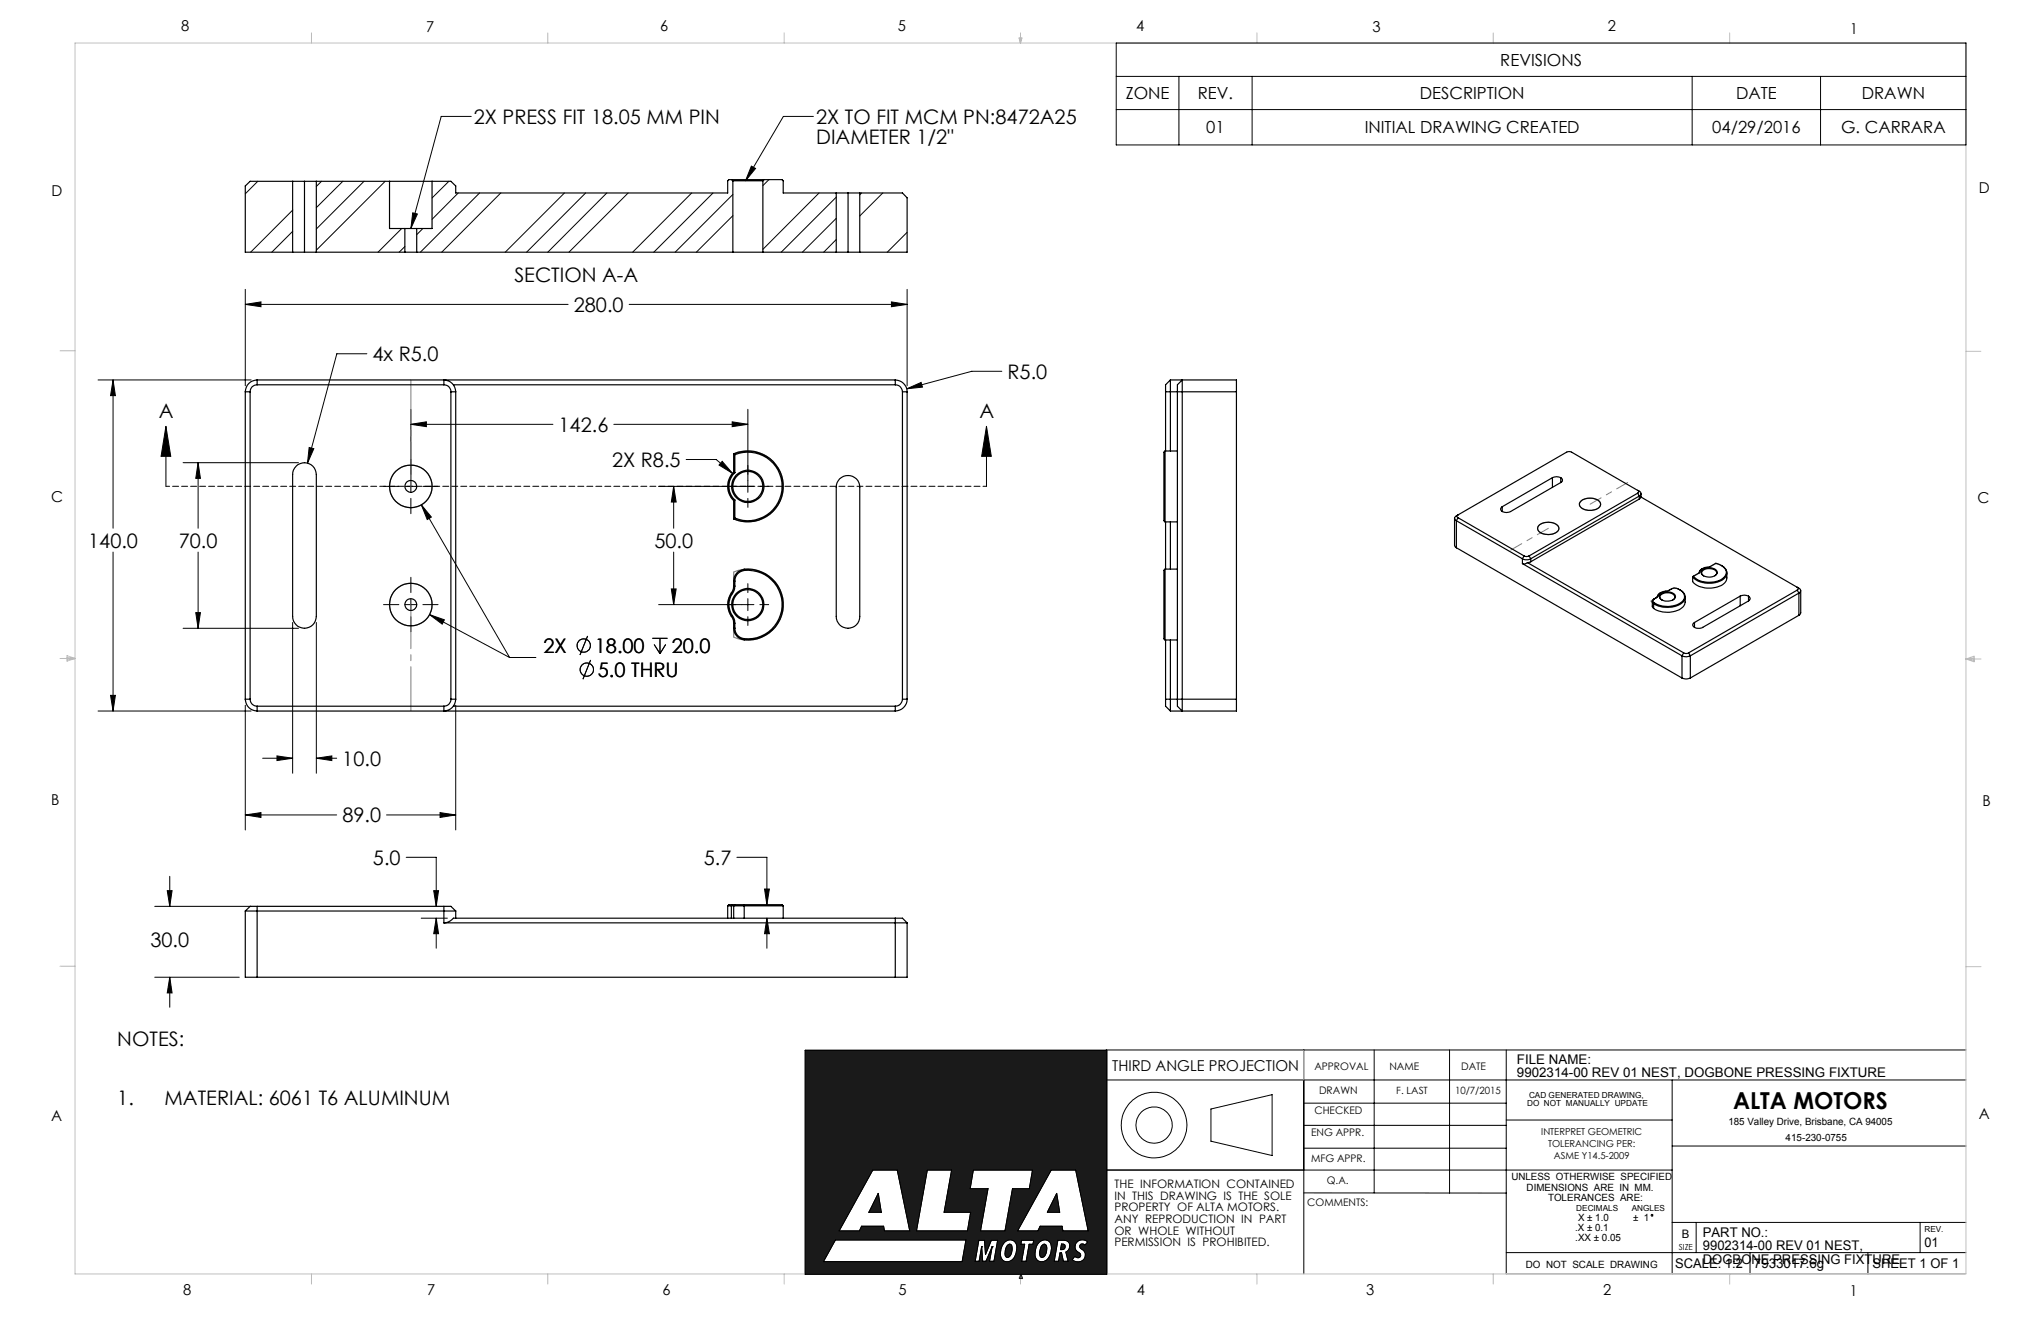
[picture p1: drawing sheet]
<svg xmlns="http://www.w3.org/2000/svg" width="432mm" height="279mm" viewBox="0 0 432 279" stroke-linecap="round" stroke-linejoin="round" font-family="sans-serif">
<g fill="none" stroke="#000" stroke-width=".21">
<path d="M170.4 222.1h63.7v47.4h-63.7zM234 228.4h181.9M256.2 234.6l12.9-3.1v12.9l-12.9-3zM275.8 238h42.9M275.8 233.3h42.9M275.8 222.1v47.3M290.7 222.1v30.2M306.7 222.1v30.2M318.7 222.1v47.4M318.7 236.9h35.1M353.8 228.4v41.1M415.9 222.1h-181.9v47.4"/>
<path d="M184.6 247.5h5.2l2.7 12.8h-5.4l-.2-.9h-4.6l-.5 .9h-4.3zM185.8 252.4l.6 4h-2.6zM196.2 247.5h5.1l-1.6 8.9h5.7l-.7 3.9h-10.8zM205.9 247.5h12.5l-.6 3.9h-3.6l-1.6 8.9h-5.2l1.6-8.9h-3.8zM222.4 247.5h5.2l2.6 12.8h-5.3l-.2-.9h-4.6l-.5 .9h-4.3zM223.6 252.4l.6 4h-2.6zM234 247.5h119.8M275.8 252.3h42.9M275.8 242.9h42.9M353.8 258.6h62.1M353.8 242.4h62.1M358.8 258.6v6.3"/>
<path d="M406.2 258.6v6.3M176.7 262.3h27.7l-.8 4.5h-29.4zM207.7 263.7h.1M207.7 263.7l-.5 3.1h-.9l.8-4.5h1.2l.2 3 1.2-3h1.4l-.8 4.5h-1l.6-3.1M207.7 263.7l.2 3.1h.7l1.3-3.1M209.9 263.7h.1M212.5 262.7a1.5 1.5 0 0 1 1.8-.3 1.5 1.5 0 0 1 .8 1.7 2.51 2.51 0 0 1-2.1 2.8 1.51 1.51 0 0 1-1.4-1.8 3.6 3.6 0 0 1 .9-2.4zM213.2 263.3l.4-.2a.84 .84 0 0 1 .5 1.2l-.2 1a.79 .79 0 0 1-1 .6 2.06 2.06 0 0 1 .3-2.6zM216.1 262.3h2.6l-.2 .9h-.8l-.6 3.6h-1l.7-3.6h-.8zM219.9 262.7a1.5 1.5 0 0 1 1.8-.3 1.5 1.5 0 0 1 .8 1.7 2.58 2.58 0 0 1-2.2 2.8 1.46 1.46 0 0 1-1.3-1.8 3.2 3.2 0 0 1 .9-2.4zM220.5 263.3l.4-.2a.84 .84 0 0 1 .5 1.2l-.2 1a.73 .73 0 0 1-1 .6 2.06 2.06 0 0 1 .3-2.6zM223.8 262.3a2.71 2.71 0 0 1 2.2 .3 1.46 1.46 0 0 1-.5 2.2l.5 2h-1l-.4-1.8h-.3l-.4 1.8h-.9z"/>
<path d="M224.6 263.1h.3a.64 .64 0 0 1 .4 .9 .64 .64 0 0 1-.9 .3zM228 262.5a1.68 1.68 0 0 1 2.1 .2l-.5 .6-.5-.2h-.4l-.2 .3a1.81 1.81 0 0 0 .9 1.3 1.56 1.56 0 0 1-.5 2 1.56 1.56 0 0 1-2.1-.3l.6-.7a.63 .63 0 0 0 .8 .3 .63 .63 0 0 0 .3-.9 1.48 1.48 0 0 1-1.1-1.1 1.48 1.48 0 0 1 .6-1.5zM318.7 264.9h97.2M370.2 264.9v4.6M395.2 264.9v4.6"/>
<circle cx="244.1" cy="238" r="3.8"/>
<circle cx="244.2" cy="238" r="6.9"/>
</g>
<path d="M234.1 222.1v47.4" fill="none" stroke="#191924" stroke-width=".25"/>
<g fill="none" stroke="#c0c0c0" stroke-width=".21">
<path d="M15.9 9.1h400v260.4h-400zM65.9 6.9v2.2M115.9 6.9v2.2M165.9 6.9v2.2M215.6 8h.6l-.3 1.1zM215.7 8l.2 1.1M215.9 6.9v2.2M216 8l-.1 1.1M265.9 6.9v2.2M315.9 6.9v2.2M365.9 6.9v2.2M12.7 74.2h3.2"/>
<path d="M415.9 74.3h3.2M12.7 139.3h3.2M14.2 139.1l1.7 .2M14.2 138.7l1.7 .6-1.7 .5zM15.9 139.3l-1.7 .3M415.9 139.4h3.2M415.9 139.4l1.8-.6v1.2zM415.9 139.4l1.8 .3M417.7 139.2l-1.8 .2M12.7 204.4h3.2M415.9 204.5h3.2M275.8 222.1v6.3"/>
<path d="M65.9 269.5v2.1M115.9 269.5v2.1M165.9 269.5v2.1M215.9 269.5v2.1M215.9 269.5l.3 .8h-.6zM265.9 269.5v2.1M315.9 269.5v2.1M365.9 269.5v2.1"/>
</g>
<path d="M216 269.5l.3 .9h-.6z" fill="none" stroke="#00f" stroke-width=".25"/>
<path d="M224.6 263.1l-.2 1.2h.5l.5-.4v-.5l-.3-.2zM185.8 252.4l-2 4h2.6zM213.3 263.3l-.4 .5-.3 1.2 .1 .7 .3 .3h.3l.4-.4 .4-1.3-.1-1-.3-.2zM223.6 252.4l-2 4h2.6zM219.9 262.7l.8-.4h.8l.6 .3 .3 .9v1l-.3 1.2-.6 .8-.8 .4-1.1-.2-.4-.4-.2-.5 .1-1.8zM212.4 262.8l.7-.5 .8-.1 .7 .3 .5 .7v1.2l-.4 1.4-.6 .8-.7 .3h-.7l-.4-.2-.5-.5-.1-.5 .1-1.6zM222.4 247.5h5.2l2.6 12.9h-5.3l-.2-1h-4.6l-.5 1h-4.3zM227.8 262.8a1.63 1.63 0 0 1 2.3-.1l-.5 .6-.4-.2-.7 .2-.1 .5 .4 .4a1.49 1.49 0 0 1 .6 2.1 1.49 1.49 0 0 1-2.2 .4l-.4-.3 .7-.6a.64 .64 0 0 0 1.1 0 .64 .64 0 0 0-.6-1 1.3 1.3 0 0 1-.2-2zM223.8 262.3h1.4l.6 .2a1.38 1.38 0 0 1-.3 2.3l.5 2h-1l-.4-1.8h-.3l-.4 1.8h-.9zM216.1 262.3h2.6l-.2 .9h-.8l-.6 3.6h-1l.7-3.6h-.8zM207.1 262.3h1.2l.2 3 1.2-3h1.4l-.8 4.5h-1l.6-3.1-1.3 3.1h-.7l-.2-3.1-.5 3.1h-.9zM196.2 247.5h5.1l-1.6 8.9h5.7l-.7 4h-10.8zM176.7 262.3h27.7l-.8 4.5h-29.4zM184.6 247.5h5.2l2.7 12.9h-5.4l-.2-1h-4.6l-.5 1h-4.3zM205.9 247.5h12.5l-.6 3.9h-3.6l-1.6 9h-5.2l1.6-9h-3.8zM170.4 222.1v47.4h63.7v-47.4zM220.6 263.3l-.5 .7-.1 .8v.8l.3 .4 .5-.1 .3-.4 .4-1.4-.3-.9-.3-.1z" fill-rule="evenodd" fill="#191924"/>
<g fill="none" stroke="#000" stroke-width=".21">
<path d="M236.1 9.1h179.8v21.6h-179.8zM236.1 16.2h179.8M249.4 16.2v14.5M264.9 16.2v14.5M358 16.2v14.5M385.2 16.2v14.5M54.5 38.3l-2.6 2.7M68 38.3l-1.1 1.1M72.5 38.3l-5.6 5.6M77 38.3l-10.1 10.1M81.5 38.3l-14.6 14.6M95 38.3l-3.6 3.6"/>
<path d="M99.7 24.6h-6.4l-6.4 23.7M159 35.1l.8 .5-2.1 2.6zM162.7 38l-1.3 1.3M172.1 24.6h-6.4l-8 13.6M236.1 23.2h179.8M61.9 44.5l-8.9 8.8M61.9 48.9l-4.4 4.4M85 48.3l-5 5M85.7 52.1l-1.2 1.2M87.3 45l1 .3-1.4 3zM89.5 48.3l-1.3 1.3M96.9 40.8l-5.5 5.6"/>
<path d="M101.5 40.8l-12.6 12.5M105.9 40.8l-12.4 12.5M119.4 40.8l-12.5 12.5M123.9 40.8l-12.5 12.5M128.4 40.8l-12.5 12.5M132.9 40.8l-12.5 12.5M146.3 40.8l-12.5 12.5M150.8 40.8l-12.5 12.5M155 41.1l-12.2 12.2M155 45.6l-7.7 7.7M173.3 40.8l-11.9 11.9M176.9 41.7l-11.6 11.6"/>
<path d="M176.9 46.2l-7.1 7.1M176.9 50.7l-2.6 2.6M182.3 40.8l-.4 .4M186.8 40.8l-4.9 4.9M191.9 49.1l-4.2 4.2M51.9 61.2v20.4M51.9 64.4h68.3M51.9 64.4l3.3-.5v1zM77.6 74.8h-6.3l-6.2 23.2M133.1 64.4h58.8M188.6 63.9l3.3 .5-3.3 .5zM191.9 61.2v20.4"/>
<path d="M211.9 78.5h-6.3l-13.8 3.7M20.7 80.4h32.4M23.9 80.4v31.3M23.9 80.4l.5 3.3h-1zM35.1 90.2l1 6.3h-2zM35.1 90.2v12.7M38.7 97.9h24.4M41.9 97.9v13.8M41.9 97.9l.5 3.3h-1zM65.4 94.7l1 .2-1.3 3.1zM86.9 89.7l3.3-.5v1zM86.9 86.6v17.5"/>
<path d="M86.9 89.7h30.1M129.9 89.7h28.3M145.2 97.2h6.3l3.5 2.9M152.8 97.6l2.2 2.5-2.9-1.7zM154.9 89.2l3.3 .5-3.3 .5zM158.2 86.6v17.5M191.8 82.2l3.1-1.3 .3 1zM208.7 90.2l1 6.3h-2zM208.7 90.2v12.7M23.9 116.8v33.6M41.9 116.8v16.1M81.1 102.9h3.3"/>
<path d="M85.7 102.9h2.5M86.9 105.4v3.3M89.1 106.8l2.2 2.6-.9 .5zM89.1 106.8l18.7 32.3M89.5 102.9h3.2M142.5 102.9v8.8M142.5 116.8v11.1M142.5 102.9l.6 3.3h-1.1zM158.2 105.4v1.9M159.5 102.9h-20.2M160.8 102.9h1.9M38.7 132.9h24.4"/>
<path d="M41.4 129.6h1l-.5 3.3zM61.9 131.7v31.8M66.9 131.7v31.8M81.1 127.9h3.3M85.7 127.9h2.5M86.9 122.1v3.2M86.9 126.6v2.6M86.9 130.4v3.2M89.5 127.9h3.2M90.9 130l16.9 9.1M90.9 130l3.1 1.1-.4 .9zM107.8 139.1h5.5"/>
<path d="M124.3 134.5l-1.6 4M125 139.6l-1.7 4.1M138 135h3.2M138.4 136.3l1.2 2M139.6 135v3.3M140.8 136.3l-1.2 2M142 124.6h1.1l-.6 3.3zM158.2 123.4v1.9M158.2 126.6v2.6M158.2 130.4v1.9M159.5 127.9h-20.2M160.8 127.9h1.8"/>
<path d="M20.7 150.4h32.4M23.4 147.1h1l-.5 3.3zM51.9 149.2v26.3M58.6 159.9l3.3 .5-3.3 .5zM96.4 149.2v26.3M51.9 172.4h19.3M51.9 172.4l3.3-.5v1zM55.6 160.4h6.3M66.9 160.4h4.3M66.9 160.4l3.3-.5v1zM81.8 172.4h14.6M93.1 171.9l3.3 .5-3.3 .5z"/>
<path d="M32.7 191.7h20.4M35.4 188.4h1l-.5 3.3zM35.9 185.3v6.4M85.9 181.3h6.4v10.4M89.1 194.2h5.6M91.8 188.4h1l-.5 3.3zM92.3 194.2v6.4M92.3 194.2l.5 3.3h-1zM155.9 181.3h6.3v10M161.7 188h1.1l-.6 3.3zM162.2 194.2v6.4M162.2 194.2l.6 3.3h-1.1z"/>
<path d="M32.7 206.7h17.9M35.9 206.7l.5 3.3h-1zM35.9 206.7v6.3M170.4 222.1h63.7v47.4h-63.7zM184.6 247.5h5.2l2.7 12.9h-5.4l-.2-1h-4.6l-.5 1h-4.3zM185.8 252.4l.6 4h-2.6zM196.2 247.5h5.1l-1.6 8.9h5.7l-.7 4h-10.8zM205.9 247.5h12.5l-.6 3.9h-3.6l-1.6 9h-5.2l1.6-9h-3.8zM222.4 247.5h5.2l2.6 12.9h-5.3l-.2-1h-4.6l-.5 1h-4.3zM223.6 252.4l.6 4h-2.6zM176.7 262.3h27.7l-.8 4.5h-29.4zM207.7 263.7h.1"/>
<path d="M207.7 263.7l-.5 3.1h-.9l.8-4.5h1.2l.2 3 1.2-3h1.4l-.8 4.5h-1l.6-3.1M207.7 263.7l.2 3.1h.7l1.3-3.1M209.9 263.7h.1M212.5 262.7a1.5 1.5 0 0 1 1.8-.3 1.5 1.5 0 0 1 .8 1.7 2.51 2.51 0 0 1-2.1 2.8 1.51 1.51 0 0 1-1.4-1.8 3.6 3.6 0 0 1 .9-2.4zM213.2 263.3l.4-.2a.84 .84 0 0 1 .5 1.2l-.2 1a.79 .79 0 0 1-1 .6 2.06 2.06 0 0 1 .3-2.6zM216.1 262.3h2.6l-.2 .9h-.8l-.6 3.6h-1l.7-3.6h-.8zM219.9 262.7a1.5 1.5 0 0 1 1.8-.3 1.5 1.5 0 0 1 .8 1.7 2.58 2.58 0 0 1-2.2 2.8 1.46 1.46 0 0 1-1.3-1.8 3.2 3.2 0 0 1 .9-2.4zM220.5 263.3l.4-.2a.84 .84 0 0 1 .5 1.2l-.2 1a.73 .73 0 0 1-1 .6 2.06 2.06 0 0 1 .3-2.6zM223.8 262.3h1.3a1.3 1.3 0 0 1 1.2 1.1 1.3 1.3 0 0 1-.8 1.4l.5 2h-1l-.4-1.8h-.3l-.4 1.8h-.9zM224.6 263.1a.61 .61 0 0 1 .8 .5 .61 .61 0 0 1-.7 .7h-.3zM227.7 262.9a1.65 1.65 0 0 1 2.4-.2l-.5 .6a.62 .62 0 0 0-1.1 .1 .62 .62 0 0 0 .5 .9 1.48 1.48 0 0 1 .4 2 1.48 1.48 0 0 1-2 .5l-.6-.4 .6-.7a.65 .65 0 0 0 1.1 .1 .65 .65 0 0 0-.5-1 1.41 1.41 0 0 1-.3-1.9z"/>
<circle cx="123.5" cy="136.5" r="1.41"/>
<circle cx="124.1" cy="141.6" r="1.41"/>
<circle cx="349.5" cy="257" r=".19"/>
</g>
<g fill="none" stroke="#808080" stroke-width=".25">
<path d="M155.2 96a7.5 7.5 0 0 1 10.5 6.9 7.5 7.5 0 0 1-10.5 6.8v-3.8a4.2 4.2 0 0 1 0-6zM325.7 111.1a3.1 3.1 0 0 1 4 .3 1.15 1.15 0 0 1-1.1 1.5 2.86 2.86 0 0 1-3.3-.9 .83 .83 0 0 1 .4-.9zM334.5 105.9a3.1 3.1 0 0 1 4.1 .4 1.31 1.31 0 0 1-1.5 1.6 2.59 2.59 0 0 1-2.9-1v-.4zM155.2 121a7.5 7.5 0 0 1 10.5 6.9 7.5 7.5 0 0 1-10.5 6.9v-3.9a4.2 4.2 0 0 1 0-6.1zM349.3 127.1l1.3-.8a1.89 1.89 0 0 1 2.2-1.2l1.3-.8a2.51 2.51 0 0 1 2.4 2.1 3.1 3.1 0 0 1-3 2 4.6 4.6 0 0 1-4.2-1.3zM358.1 122l1.4-.8a1.81 1.81 0 0 1 2.1-1.2l1.4-.8a2.37 2.37 0 0 1 2.3 2.3 3.5 3.5 0 0 1-3.5 1.9 4.3 4.3 0 0 1-3.7-1.4z"/>
<circle cx="86.9" cy="102.9" r="4.5"/>
<circle cx="86.9" cy="127.9" r="4.5"/>
</g>
<path d="M208.7 102.9h-173.6" fill="none" stroke="#000" stroke-width=".21" stroke-dasharray="1.3 .6" stroke-dashoffset=".5"/>
<path d="M86.9 102.9v-22.5M86.9 150.4v-22.5" fill="none" stroke="#808080" stroke-width=".21" stroke-dasharray="15.2 1.3 1.3 1.3" stroke-dashoffset="5.9"/>
<path d="M319.6 116.3l8-4.6M336.4 106.6l8-4.5" fill="none" stroke="#808080" stroke-width=".21" stroke-dasharray="15.2 1.3 1.3 1.3" stroke-dashoffset="12.6"/>
<g fill="#000">
<path d="M87.3 45l1 .3-1.4 3zM159 35.1l.8 .5-2.1 2.6z"/>
<path d="M41.9 97.9l.5 3.3h-1zM41.4 129.6h1l-.5 3.3zM58.6 159.9l3.3 .5-3.3 .5zM66.9 160.4l3.3-.5v1zM89.1 106.8l1.3 3.1 .9-.5zM90.9 130l2.7 2 .4-.9zM65.4 94.7l-.3 3.3 1.3-3.1zM152.8 97.6l-.7 .8 2.9 1.7zM191.8 82.2l3.4-.3-.3-1zM51.9 64.4l3.3-.5v1zM188.6 63.9l3.3 .5-3.3 .5zM23.9 80.4l.5 3.3h-1zM23.4 147.1h1l-.5 3.3zM93.1 171.9l3.3 .5-3.3 .5zM51.9 172.4l3.3-.5v1zM142.5 102.9l.6 3.3h-1.1zM142 124.6h1.1l-.6 3.3zM86.9 89.7l3.3-.5v1zM154.9 89.2l3.3 .5-3.3 .5zM35.4 188.4h1l-.5 3.3zM35.9 206.7l.5 3.3h-1zM162.2 194.2l.6 3.3h-1.1zM161.7 188h1.1l-.6 3.3zM92.3 194.2l.5 3.3h-1zM91.8 188.4h1l-.5 3.3z"/>
<path d="M208.7 90.2l1 6.3h-2zM35.1 90.2l1 6.3h-2z"/>
</g>
<g fill="none" stroke="#000" stroke-width=".25">
<path d="M61.9 38.3h2.5M61.9 38.3v15M61.9 38.3h-9l-1 1v14h10M64.4 38.3h2.5M64.4 38.3v15M66.9 38.3v15M66.9 38.3h15.5M82.4 38.3h9M82.4 38.3v10h3.3M91.4 38.3v10h-3.2M154.8 38h6.8M154.8 38h-.6l-.2 .2v2.6h-57.6v-1.5l-1-1h-4"/>
<path d="M154.8 38l.2 .2M155 38.2h6.4M155 38.2v15.1M161.4 38.2v15.1M161.6 38h3.9l.2 .2v2.6h11.2M161.6 38l-.2 .2M61.9 53.3h2.5M64.4 53.3h2.5M66.9 53.3h18.8M85.7 53.3h2.5M85.7 48.3h2.5M85.7 48.3v5"/>
<path d="M88.2 53.3h66.8M88.2 48.3v5M155 53.3h6.4M161.4 53.3h15.5M176.9 40.8h2.5M176.9 53.3h2.5M176.9 40.8v12.5M179.4 53.3h2.5M179.4 40.8h2.5M179.4 40.8v12.5M181.9 40.8v12.5M181.9 40.8h9l1 1v11.5h-10"/>
<path d="M51.9 82.9h1M51.9 82.9v65M52.9 82.9v65M54.4 81.4a1.45 1.45 0 0 0-1.5 1.5M54.4 80.4a2.53 2.53 0 0 0-2.5 2.5M54.4 80.4v1M54.4 81.4h39.5M54.4 80.4h135M62.7 98.6a2.51 2.51 0 0 1 2.7-.5 2.51 2.51 0 0 1 1.5 2.3v30a2.5 2.5 0 0 1-2.5 2.5 2.5 2.5 0 0 1-2.5-2.5v-30a2.32 2.32 0 0 1 .8-1.8zM93.9 81.4v-1a2.53 2.53 0 0 1 2.5 2.5M93.9 81.4a1.45 1.45 0 0 1 1.5 1.5M95.4 82.9h1"/>
<path d="M95.4 82.9v65M95.9 81.4h93.5M96.4 82.9v65M155.2 99.9a4.2 4.2 0 0 0 0 6M155.2 96a7.5 7.5 0 0 1 10.5 6.9 7.5 7.5 0 0 1-10.5 6.8M155.2 96v3.9M155.2 96l.3 .2M155.2 99.9l.3 .1M155.5 100a4 4 0 0 0 0 5.8M155.5 96.2a7.2 7.2 0 0 1 10 6.7 7.2 7.2 0 0 1-10 6.7M155.5 96.2v3.8M189.4 81.4a1.51 1.51 0 0 1 1.5 1.5"/>
<path d="M189.4 80.4a2.53 2.53 0 0 1 2.5 2.5M189.4 80.4v1M190.9 82.9h1M190.9 82.9v65M191.9 82.9v65M246.5 95.4v15M246.5 95.4l-.3 .2v14.5l.3 .3M246.5 95.4h2.6M246.6 82.9h15M246.6 82.9v12.5M247.6 80.4h14v2.5M247.6 80.4v15"/>
<path d="M247.6 80.4l-1 1v1.5M250.1 80.4v70l-1-1v-68zM261.6 82.9v65M155.2 105.9v3.8M155.5 105.8v3.8M155.5 105.8l-.3 .1M155.5 109.6l-.3 .1M177.6 101.3a2.5 2.5 0 0 1 2.8-.6 2.5 2.5 0 0 1 1.5 2.4v27.3a2.49 2.49 0 0 1-2.5 2.5 2.49 2.49 0 0 1-2.5-2.5v-27.3a2.47 2.47 0 0 1 .7-1.8zM246.5 110.4h2.6M246.6 110.4v10M247.6 110.4v10M307.7 109.6v5.7l.4 .6"/>
<path d="M308.1 115.9l47.7 27.5M308.1 110.1v5.8M308.1 110.1l14 8.1M308.5 108.9a.31 .31 0 0 0-.3 .3 .31 .31 0 0 0 .3 .3M308.5 108.9l-.4 .2a.53 .53 0 0 0-.4 .5 .53 .53 0 0 0 .4 .5M308.5 109.5l13.9 8.1M308.5 109.5l-.4 .6M317.8 107.2a.55 .55 0 0 0-.3 .5 .55 .55 0 0 0 .3 .5M317.8 107.2v1M322.1 118.2a1.94 1.94 0 0 0 1.7 0M322.1 118.2v1M322.1 119.2l33.7 19.5"/>
<path d="M322.4 117.6l.6 .1 .5-.1M322.4 117.6l-.3 .6M323.1 119l-.7 .3-.3-.1M323.1 119l33.1 19.1M323.5 117.6l.3 .6M323.8 118.8l-.7 .2M323.8 118.2v.6M325.5 111.2a3.1 3.1 0 0 1 4.2 .2 1.16 1.16 0 0 1-1.1 1.5 2.72 2.72 0 0 1-3.3-.9v-.5zM328.4 101a1.94 1.94 0 0 1 1.8 0M328.4 101l-10.6 6.2M328.4 101v2.1M330.2 101a.55 .55 0 0 1 .4 .5 .55 .55 0 0 1-.4 .6"/>
<path d="M330.2 102.1l-10.6 6.1a1.94 1.94 0 0 1-1.8 0M330.2 101v1.1M334.4 106.1a3.1 3.1 0 0 1 4.1 .2 1.31 1.31 0 0 1-1.4 1.6 2.63 2.63 0 0 1-2.9-1v-.4zM346.5 103.7l-14-8.1-.8-.1-23.2 13.4M346.5 103.7a.32 .32 0 0 1 .2 .3 .32 .32 0 0 1-.2 .3M346.5 103.7l.3 .2a.55 .55 0 0 1 .4 .5 .55 .55 0 0 1-.4 .5M346.5 104.3l-23 13.3M346.5 104.3l.3 .6M346.8 105.6l-23 13.2M346.8 104.9l-23 13.3M346.8 104.9v.7M347.2 105.1l-.4 .5"/>
<path d="M347.2 104.4v.7M347.2 105.1l33 19.1M364.2 119.6a1.67 1.67 0 0 1 1.2 1.6 1.67 1.67 0 0 1-1.3 1.6 5.6 5.6 0 0 1-5.8-.6l-.2-.2M154.7 130.4l.5 .8v.6M154.7 125.4a4.3 4.3 0 0 0 0 5M154.7 125.4l.2 .2M154.9 130.2l.4 .5 .2 1.1M154.9 125.6a4 4 0 0 0 0 4.6M154.9 130.2l-.2 .2M155.2 124v.5l-.5 .9M155.2 132.9a2.48 2.48 0 0 0 2.2 2.4M155.2 124h.3"/>
<path d="M155.2 132.9h.3M155.2 122.9v1.1M155.2 131.8v1.1M155.2 131.8h.3M155.2 122.9h.3M155.5 124l-.2 .8-.4 .8M155.5 132.9a2.17 2.17 0 0 0 2 2.2M155.5 122.9v1.1M155.5 131.8v1.1M157.4 120.4a7.5 7.5 0 0 1 8.3 7.5 7.5 7.5 0 0 1-8.3 7.4M157.4 120.4a2.48 2.48 0 0 0-2.2 2.5M157.4 120.4l.1 .2"/>
<path d="M157.5 120.6a7.3 7.3 0 0 1 8 7.3 7.3 7.3 0 0 1-8 7.2M157.5 120.6a2.24 2.24 0 0 0-2 2.3M157.5 135.1l-.1 .2M246.5 120.4v15M246.5 120.4l-.3 .2v14.5l.3 .3M246.5 135.4h2.6M246.5 120.4h2.6M246.6 135.4v12.5M247.6 135.4v15M349.6 127.2v1.1l.2 .4M349.8 127.6v1.1M350 127.5l-.2 .1"/>
<path d="M350 126.6a.49 .49 0 0 0-.3 .4 .49 .49 0 0 0 .3 .5M350 126.6a.56 .56 0 0 0-.4 .5 .56 .56 0 0 0 .2 .5M350.7 126.1l-.4 .4M350.8 126a2.47 2.47 0 0 1 2.1-1.1 2.03 2.03 0 0 1 2.3-.3 2.03 2.03 0 0 1 1.1 2 4.6 4.6 0 0 1-5.3 1.4l-1-.5M350.8 126l-.2 .3-.6 .3M350.8 126l-.1 .1M351.2 125.7a2.23 2.23 0 0 1 3.2 .3 1.4 1.4 0 0 1-1.8 1.1 1.2 1.2 0 0 1-1.5-1.2zM351.3 125.3l-.6 .8M351.6 126.9a.74 .74 0 0 1-.4-.9 .74 .74 0 0 1 .8-.5 1.84 1.84 0 0 1 2.3 .7v.4l-.4 .3M355.3 124.7a1.64 1.64 0 0 1 1.2 1.6 1.64 1.64 0 0 1-1.3 1.6 5.7 5.7 0 0 1-5.4-.3M355.8 138.7a1.94 1.94 0 0 0 1.8 0M355.8 138.7v4.7"/>
<path d="M356.2 138.1l.4 .1 .7-.1M356.2 138.1l-.4 .6M356.5 126.3a2.67 2.67 0 0 1-.2 1.8 5.2 5.2 0 0 1-5.8 1l-.7-.4M357.3 138.1l.3 .6M357.6 138.7v4.7M358.2 121.9l1.4-.8a1.7 1.7 0 0 1 2.1-1.2l1.3-.8a2.2 2.2 0 0 1 2.2 2.3 3.7 3.7 0 0 1-3.8 1.8 4.2 4.2 0 0 1-3.2-1.3zM358.2 121.9l-.1 .1M358.5 131.7a.53 .53 0 0 0-.4 .5 .53 .53 0 0 0 .4 .5M358.5 131.7v1M360.1 120.6a2.19 2.19 0 0 1 3.2 .3 1.4 1.4 0 0 1-1.8 1.2 1.38 1.38 0 0 1-1.6-1.1zM360.2 120.3l-.6 .5-.1 .4M360.4 121.8a.74 .74 0 0 1-.4-.9 .74 .74 0 0 1 .8-.5 1.65 1.65 0 0 1 2.4 .9l-.4 .5"/>
<path d="M365.3 121.2a2.41 2.41 0 0 1-.4 2.1 5.4 5.4 0 0 1-6.6 0l-.2-.3v-1M368.2 126.1a1.94 1.94 0 0 1 1.7 0M368.2 126.1l-9.7 5.6M368.2 126.1v2M369.9 127.1l-9.6 5.6a1.94 1.94 0 0 1-1.8 0M369.9 126.1a.55 .55 0 0 1 .4 .5 .55 .55 0 0 1-.4 .5M369.9 126.1v1M380.2 124.2a.32 .32 0 0 1 .2 .3 .32 .32 0 0 1-.2 .3M380.2 124.2l.4 .2a.53 .53 0 0 1 .4 .5 .53 .53 0 0 1-.4 .5M380.2 124.8l-22.9 13.3M380.2 124.8l.4 .6M380.6 125.4l-23 13.3"/>
<path d="M380.6 130.1l-23 13.3M380.6 125.4v4.7M381 124.9v4.7l-.4 .5M51.9 147.9a2.53 2.53 0 0 0 2.5 2.5M51.9 147.9h1M52.9 147.9a1.45 1.45 0 0 0 1.5 1.5M54.4 149.4v1M54.4 149.4h39.5M54.4 150.4h135M95.4 147.9a1.45 1.45 0 0 1-1.5 1.5M95.4 147.9h1M95.9 149.4h93.5"/>
<path d="M96.4 147.9a2.53 2.53 0 0 1-2.5 2.5v-1M189.4 149.4v1M190.9 147.9a1.51 1.51 0 0 1-1.5 1.5M190.9 147.9h1M191.9 147.9a2.53 2.53 0 0 1-2.5 2.5M246.6 147.9v1.5l1 1M246.6 147.9h15M261.6 147.9v2.5h-14M355.8 143.4a1.94 1.94 0 0 0 1.8 0M51.9 192.7h44.5M51.9 192.7v14h2.5M54.4 191.7h-1.5l-1 1"/>
<path d="M54.4 191.7v15M54.4 191.7h39.5M93.9 191.7h1.5l1 1M93.9 195.2h98M93.9 191.7v3.5M96.4 192.7v1.5M154 191.6h.7M154 191.6v2.6M154.7 191.6h.5M154.7 191.6v2.6M154.9 191.3h.6M154.9 191.3h-.7l-.2 .3"/>
<path d="M154.9 191.3l-.2 .3M155.2 191.6h2.2M155.2 191.6v2.6M155.5 191.3h2M155.5 191.3l-.3 .3M157.4 191.6h8.3M157.4 191.6v2.6M157.5 191.3h8l.2 .3M157.5 191.3l-.1 .3M165.7 191.6v2.6M189.4 194.2h-93.5l-.3 .3a2.48 2.48 0 0 1-1.7 .7M189.4 194.2h1.5l1 1"/>
<path d="M189.4 194.2v12.5M191.9 195.2v11.5h-2.5M54.4 206.7h135"/>
<circle cx="86.9" cy="102.9" r="4.5"/>
<circle cx="86.9" cy="102.9" r="1.26"/>
<circle cx="158.2" cy="102.9" r="3.4"/>
<circle cx="158.2" cy="102.9" r="3.2"/>
<circle cx="86.9" cy="127.9" r="4.5"/>
<circle cx="86.9" cy="127.9" r="1.24"/>
<circle cx="158.2" cy="127.9" r="3.4"/>
<circle cx="158.2" cy="127.9" r="3.2"/>
</g>
<text font-size="4.9" x="366.6" y="234.7">ALTA MOTORS</text>
<g font-size="4.2">
<text x="100.2" y="26.2">2X PRESS FIT 18.05 MM PIN</text>
<text x="172.7" y="26.2">2X TO FIT MCM PN:8472A25</text>
<text x="172.7" y="30.4">DIAMETER 1/2&quot;</text>
<text x="108.8" y="59.7">SECTION A-A</text>
<text x="121.4" y="66">280.0</text>
<text x="78.8" y="76.4">4x R5.0</text>
<text x="213.1" y="80.1">R5.0</text>
<text x="33.6" y="88.4">A</text>
<text x="207.2" y="88.4">A</text>
<text x="118.2" y="91.3">142.6</text>
<text x="129.5" y="98.8">2X R8.5</text>
<text x="18.7" y="115.8">140.0</text>
<text x="37.8" y="115.8">70.0</text>
<text x="138.5" y="115.8">50.0</text>
<text x="115" y="138.1">2X</text>
<text x="125.8" y="138.1">18.00</text>
<text x="126.5" y="143.2">5.0 THRU</text>
<text x="142.1" y="138.1">20.0</text>
<text x="72.4" y="162">10.0</text>
<text x="72.4" y="174">89.0</text>
<text x="78.9" y="182.9">5.0</text>
<text x="148.9" y="182.9">5.7</text>
<text x="31.8" y="200.4">30.0</text>
<text x="24.8" y="221.3">NOTES:</text>
<text x="24.8" y="233.7">1.</text>
<text x="34.8" y="233.7">MATERIAL: 6061 T6 ALUMINUM</text>
</g>
<g font-size="3.5">
<text x="317.4" y="13.9">REVISIONS</text>
<text x="238.2" y="21">ZONE</text>
<text x="253.4" y="21">REV.</text>
<text x="300.4" y="21">DESCRIPTION</text>
<text x="367.3" y="21">DATE</text>
<text x="393.9" y="21">DRAWN</text>
<text x="255.2" y="28.2">01</text>
<text x="288.7" y="28.2">INITIAL DRAWING CREATED</text>
<text x="362.2" y="28.2">04/29/2016</text>
<text x="389.5" y="28.2">G. CARRARA</text>
</g>
<g font-size="3.2">
<text x="38.3" y="6.7">8</text>
<text x="90.2" y="6.7">7</text>
<text x="139.7" y="6.5">6</text>
<text x="190" y="6.5">5</text>
<text x="240.4" y="6.5">4</text>
<text x="290.4" y="6.7">3</text>
<text x="340.2" y="6.6">2</text>
<text x="391.4" y="7.2">1</text>
<text x="10.9" y="41.6">D</text>
<text x="418.7" y="40.7">D</text>
<text x="10.8" y="106.3">C</text>
<text x="418.4" y="106.4">C</text>
<text x="10.8" y="170.2">B</text>
<text x="419.4" y="170.6">B</text>
<text x="235.3" y="226.5">THIRD ANGLE PROJECTION</text>
<text x="10.8" y="237.2">A</text>
<text x="418.6" y="236.8">A</text>
<text x="38.8" y="273.8">8</text>
<text x="90.4" y="273.8">7</text>
<text x="140.2" y="273.8">6</text>
<text x="190.1" y="273.9">5</text>
<text x="240.5" y="273.8">4</text>
<text x="289" y="273.9">3</text>
<text x="339.1" y="273.8">2</text>
<text x="391.4" y="274.1">1</text>
</g>
<g font-size="2.8">
<text x="320.9" y="225">FILE NAME:</text>
<text x="320.9" y="227.8">9902314-00 REV 01 NEST, DOGBONE PRESSING FIXTURE</text>
<text x="360.3" y="261.7">PART NO.:</text>
<text x="407.2" y="263.8">01</text>
<text x="354.4" y="268.2">SCALE: 1:2</text>
<text x="360.3" y="264.5">9902314-00 REV 01 NEST,</text>
<text x="360.3" y="267.3">DOGBONE PRESSING FIXTURE</text>
<text x="371.1" y="268.2">7933017.6g</text>
<text x="396.2" y="268.2">SHEET 1 OF 1</text>
</g>
<g font-size="2.5">
<text x="235.8" y="251.3">THE INFORMATION CONTAINED</text>
<text x="235.8" y="253.8">IN THIS DRAWING IS THE SOLE</text>
<text x="235.8" y="256.2">PROPERTY OF ALTA MOTORS.</text>
<text x="235.8" y="258.7">ANY REPRODUCTION IN PART</text>
<text x="235.8" y="261.2">OR WHOLE WITHOUT</text>
<text x="235.8" y="263.6">PERMISSION IS PROHIBITED.</text>
<text x="355.8" y="261.8">B</text>
</g>
<g font-size="2.2">
<text x="278.1" y="226.4">APPROVAL</text>
<text x="294" y="226.3">NAME</text>
<text x="309.1" y="226.4">DATE</text>
<text x="279.1" y="231.4">DRAWN</text>
<text x="278.1" y="235.5">CHECKED</text>
<text x="277.4" y="245.8">MFG APPR.</text>
<text x="277.4" y="240.3">ENG APPR.</text>
<text x="280.7" y="250.5">Q.A.</text>
<text x="276.6" y="255.1">COMMENTS:</text>
</g>
<g font-size="2.1">
<text x="295.4" y="231.4">F. LAST</text>
<text x="307.8" y="231.3">10/7/2015</text>
<text x="365.7" y="237.8">185 Valley Drive, Brisbane, CA 94005</text>
<text x="377.8" y="241.2">415-230-0755</text>
<text x="319.7" y="249.6">UNLESS OTHERWISE SPECIFIED</text>
<text x="323" y="251.9">DIMENSIONS ARE IN MM.</text>
<text x="327.5" y="254">TOLERANCES ARE:</text>
<text x="333.3" y="260.4">.X ± 0.1</text>
<text x="333.3" y="262.5">.XX ± 0.05</text>
<text x="333.8" y="258.3">X ± 1.0</text>
<text x="345.5" y="258.3">± 1</text>
<text x="322.8" y="268.2">DO NOT SCALE DRAWING</text>
</g>
<g font-size="2">
<text x="326.1" y="240">INTERPRET GEOMETRIC</text>
<text x="327.5" y="242.5">TOLERANCING PER:</text>
<text x="328.8" y="245">ASME Y14.5-2009</text>
</g>
<g font-size="1.8">
<text x="323.5" y="232.2">CAD GENERATED DRAWING,</text>
<text x="323.1" y="234">DO NOT MANUALLY UPDATE</text>
<text x="333.5" y="256">DECIMALS</text>
<text x="345.2" y="256">ANGLES</text>
<text x="407.1" y="260.6">REV.</text>
<text x="355.2" y="264.3">SIZE</text>
</g>
</svg>
